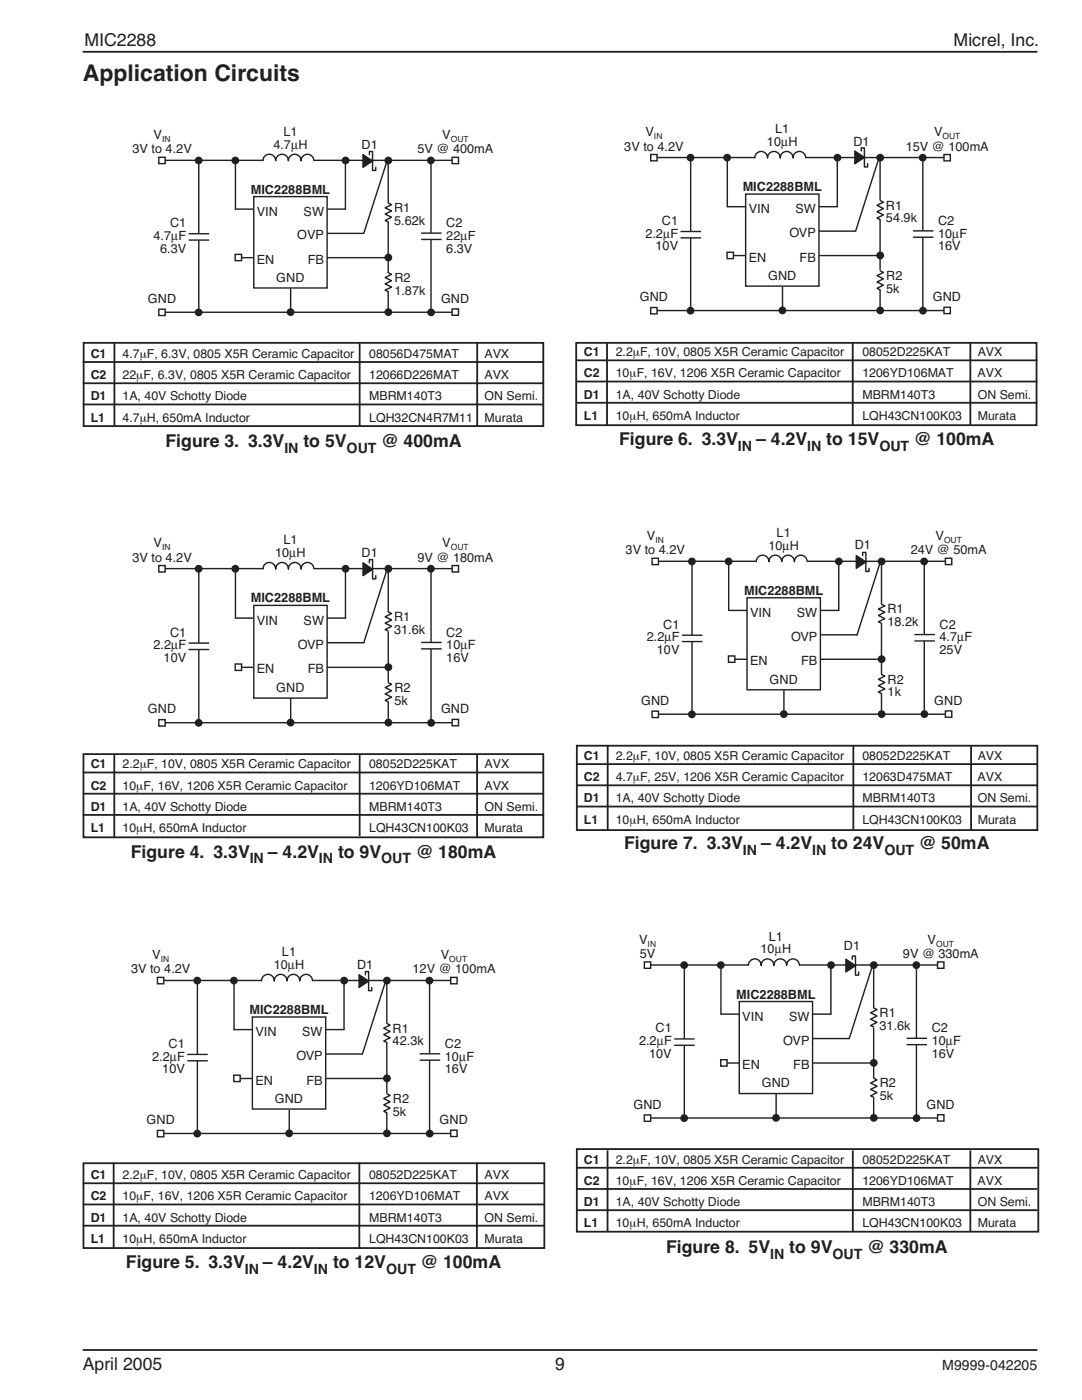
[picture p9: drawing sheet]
<svg xmlns="http://www.w3.org/2000/svg" width="216mm" height="279mm" viewBox="0 0 216 279" stroke-linecap="round" stroke-linejoin="round" font-family="sans-serif">
<path d="M16.5 10.3h190.5M16.5 269.4h190.5" fill="none" stroke="#231f20" stroke-width=".36"/>
<path d="M39.7 32v30.3M47 32v9.7h21.9M68.9 32v9.7M77.5 32v30.3M58 57.2v4.9" fill="none" stroke="#231f20" stroke-width=".28"/>
<circle cx="69" cy="32" r=".63" fill="#231f20"/>
<circle cx="69" cy="32" r=".63" fill="none" stroke="#231f20" stroke-width=".28"/>
<circle cx="77.5" cy="32" r=".63" fill="#231f20"/>
<circle cx="77.5" cy="32" r=".63" fill="none" stroke="#231f20" stroke-width=".28"/>
<circle cx="77.5" cy="51.4" r=".63" fill="#231f20"/>
<circle cx="77.5" cy="51.4" r=".63" fill="none" stroke="#231f20" stroke-width=".28"/>
<circle cx="47" cy="32" r=".63" fill="#231f20"/>
<circle cx="47" cy="32" r=".63" fill="none" stroke="#231f20" stroke-width=".28"/>
<circle cx="39.6" cy="32" r=".63" fill="#231f20"/>
<circle cx="39.6" cy="32" r=".63" fill="none" stroke="#231f20" stroke-width=".28"/>
<circle cx="39.6" cy="62.3" r=".63" fill="#231f20"/>
<circle cx="39.6" cy="62.3" r=".63" fill="none" stroke="#231f20" stroke-width=".28"/>
<circle cx="58" cy="62.3" r=".63" fill="#231f20"/>
<circle cx="58" cy="62.3" r=".63" fill="none" stroke="#231f20" stroke-width=".28"/>
<circle cx="77.5" cy="62.3" r=".63" fill="#231f20"/>
<g fill="none" stroke="#231f20" stroke-width=".28">
<path d="M47 51.4h30.5M53.1 46.6h19.5"/>
<circle cx="77.5" cy="62.3" r=".63"/>
</g>
<path d="M50.6 39.2h14.7v18.3h-14.7z" fill="#fff"/>
<path d="M50.6 39.2h14.7v18.3h-14.7z" fill="none" stroke="#231f20" stroke-width=".28"/>
<path d="M76.9 40.5h1.2v3.8h-1.2z" fill="#fff"/>
<path d="M77.5 40.5l.6 .3-1.2 .7 1.2 .6-1.2 .6 1.2 .7-1.2 .6 .6 .3" fill="none" stroke="#231f20" stroke-width=".28"/>
<path d="M37.8 46.7h3.8v1.2h-3.8z" fill="#fff"/>
<path d="M52.5 32a1.27 1.27 0 0 1 1.2-1.2 1.27 1.27 0 0 1 1.3 1.2 1.27 1.27 0 0 1 1.3-1.2 1.27 1.27 0 0 1 1.2 1.2 1.27 1.27 0 0 1 1.3-1.2 1.27 1.27 0 0 1 1.3 1.2 1.27 1.27 0 0 1 1.3-1.2 1.27 1.27 0 0 1 1.2 1.2M37.8 46.7h3.8M37.8 47.9h3.8" fill="none" stroke="#231f20" stroke-width=".28"/>
<path d="M46.9 50.8h1.3v1.2h-1.3z" fill="#fff"/>
<path d="M32.3 32h20.2M62.8 32h28M46.9 50.8h1.3v1.2h-1.3zM32.3 62.3h58.6" fill="none" stroke="#231f20" stroke-width=".28"/>
<path d="M31.7 31.4h1.3v1.3h-1.3z" fill="#fff"/>
<path d="M31.7 31.4h1.3v1.3h-1.3z" fill="none" stroke="#231f20" stroke-width=".28"/>
<path d="M31.7 61.7h1.3v1.3h-1.3z" fill="#fff"/>
<path d="M31.7 61.7h1.3v1.3h-1.3z" fill="none" stroke="#231f20" stroke-width=".28"/>
<path d="M90.2 31.4h1.3v1.3h-1.3z" fill="#fff"/>
<path d="M90.2 31.4h1.3v1.3h-1.3z" fill="none" stroke="#231f20" stroke-width=".28"/>
<path d="M76.9 54.5h1.2v3.7h-1.2z" fill="#fff"/>
<path d="M77.2 32.4l-4.6 14.2M77.5 54.4l.6 .4-1.2 .6 1.2 .6-1.2 .7 1.2 .6-1.2 .6 .6 .3" fill="none" stroke="#231f20" stroke-width=".28"/>
<path d="M90.2 61.7h1.3v1.2h-1.3z" fill="#fff"/>
<path d="M86 32v30.3M90.2 61.7h1.3v1.2h-1.3z" fill="none" stroke="#231f20" stroke-width=".28"/>
<path d="M84.2 46.5h3.8v1.3h-3.8z" fill="#fff"/>
<path d="M84.2 46.5h3.8M84.2 47.8h3.8" fill="none" stroke="#231f20" stroke-width=".28"/>
<circle cx="86" cy="32" r=".63" fill="#231f20"/>
<circle cx="86" cy="32" r=".63" fill="none" stroke="#231f20" stroke-width=".28"/>
<circle cx="86" cy="62.3" r=".63" fill="#231f20"/>
<circle cx="86" cy="62.3" r=".63" fill="none" stroke="#231f20" stroke-width=".28"/>
<path d="M72.4 30.9l1.9 1.2-1.9 1.3z" fill="#231f20"/>
<path d="M72.4 30.9l1.9 1.2-1.9 1.3zM73.7 30.9v-.7h.6v3.8h.7v-.6M39.7 113.5v30.7M47 113.5v9.9h21.9M68.9 113.5v9.8M77.5 113.5v30.7M58 139.1v5" fill="none" stroke="#231f20" stroke-width=".28"/>
<path d="M16.5 72.3h92.1M16.5 76.5h92.1M16.5 80.7h92.1" fill="none" stroke="#231f20" stroke-width=".36"/>
<circle cx="69" cy="113.5" r=".64" fill="#231f20"/>
<circle cx="69" cy="113.5" r=".64" fill="none" stroke="#231f20" stroke-width=".28"/>
<circle cx="77.5" cy="113.5" r=".64" fill="#231f20"/>
<circle cx="77.5" cy="113.5" r=".64" fill="none" stroke="#231f20" stroke-width=".28"/>
<circle cx="77.5" cy="133.1" r=".64" fill="#231f20"/>
<circle cx="77.5" cy="133.2" r=".64" fill="none" stroke="#231f20" stroke-width=".28"/>
<circle cx="47" cy="113.5" r=".64" fill="#231f20"/>
<circle cx="47" cy="113.5" r=".64" fill="none" stroke="#231f20" stroke-width=".28"/>
<circle cx="39.6" cy="113.5" r=".64" fill="#231f20"/>
<circle cx="39.6" cy="113.5" r=".64" fill="none" stroke="#231f20" stroke-width=".28"/>
<circle cx="39.6" cy="144.3" r=".64" fill="#231f20"/>
<circle cx="39.6" cy="144.3" r=".64" fill="none" stroke="#231f20" stroke-width=".28"/>
<circle cx="58" cy="144.2" r=".64" fill="#231f20"/>
<circle cx="58" cy="144.2" r=".64" fill="none" stroke="#231f20" stroke-width=".28"/>
<circle cx="77.5" cy="144.2" r=".64" fill="#231f20"/>
<g fill="none" stroke="#231f20" stroke-width=".28">
<path d="M47 133.2h30.5M53.1 128.3h19.5"/>
<circle cx="77.5" cy="144.2" r=".64"/>
</g>
<path d="M50.6 120.8h14.7v18.5h-14.7z" fill="#fff"/>
<path d="M50.6 120.8h14.7v18.5h-14.7z" fill="none" stroke="#231f20" stroke-width=".28"/>
<path d="M76.9 122.1h1.2v3.9h-1.2z" fill="#fff"/>
<path d="M77.5 122.1l.6 .3-1.2 .7 1.2 .6-1.2 .7 1.2 .6-1.2 .6 .6 .4" fill="none" stroke="#231f20" stroke-width=".28"/>
<path d="M37.8 128.3h3.8v1.3h-3.8z" fill="#fff"/>
<path d="M52.5 113.5a1.27 1.27 0 0 1 1.2-1.2 1.27 1.27 0 0 1 1.3 1.2 1.27 1.27 0 0 1 1.3-1.2 1.27 1.27 0 0 1 1.3 1.2 1.27 1.27 0 0 1 1.2-1.2 1.27 1.27 0 0 1 1.3 1.2 1.27 1.27 0 0 1 1.3-1.2 1.27 1.27 0 0 1 1.2 1.2M37.8 128.3h3.8M37.8 129.6h3.8" fill="none" stroke="#231f20" stroke-width=".28"/>
<path d="M46.9 132.5h1.3v1.3h-1.3z" fill="#fff"/>
<path d="M32.3 113.5h20.2M62.8 113.5h28M46.9 132.5h1.3v1.3h-1.3zM32.3 144.2h58.6" fill="none" stroke="#231f20" stroke-width=".28"/>
<path d="M31.7 112.9h1.3v1.2h-1.3z" fill="#fff"/>
<path d="M31.7 112.9h1.3v1.2h-1.3z" fill="none" stroke="#231f20" stroke-width=".28"/>
<path d="M31.7 143.6h1.3v1.3h-1.3z" fill="#fff"/>
<path d="M31.7 143.6h1.3v1.3h-1.3z" fill="none" stroke="#231f20" stroke-width=".28"/>
<path d="M90.2 112.9h1.3v1.2h-1.3z" fill="#fff"/>
<path d="M90.2 112.9h1.3v1.2h-1.3z" fill="none" stroke="#231f20" stroke-width=".28"/>
<path d="M76.9 136.2h1.2v3.9h-1.2z" fill="#fff"/>
<path d="M77.2 113.8l-4.6 14.5M77.5 136.3l.6 .3-1.2 .6 1.2 .6-1.2 .7 1.2 .6-1.2 .7 .6 .3" fill="none" stroke="#231f20" stroke-width=".28"/>
<path d="M90.2 143.6h1.3v1.2h-1.3z" fill="#fff"/>
<path d="M86 113.5v30.7M90.2 143.6h1.3v1.2h-1.3z" fill="none" stroke="#231f20" stroke-width=".28"/>
<path d="M84.2 128.2h3.8v1.3h-3.8z" fill="#fff"/>
<path d="M84.2 128.2h3.8M84.2 129.5h3.8" fill="none" stroke="#231f20" stroke-width=".28"/>
<circle cx="86" cy="113.5" r=".64" fill="#231f20"/>
<circle cx="86" cy="113.5" r=".64" fill="none" stroke="#231f20" stroke-width=".28"/>
<circle cx="86" cy="144.3" r=".64" fill="#231f20"/>
<circle cx="86" cy="144.3" r=".64" fill="none" stroke="#231f20" stroke-width=".28"/>
<path d="M72.4 112.3l1.9 1.3-1.9 1.3z" fill="#231f20"/>
<path d="M72.4 112.3l1.9 1.3-1.9 1.3zM73.7 112.3v-.6h.6v3.8h.7v-.6M39.4 195.7v30.5M46.7 195.7v9.8h21.9M68.6 195.7v9.7M77.2 195.7v30.5M57.7 221.1v4.9" fill="none" stroke="#231f20" stroke-width=".28"/>
<path d="M16.5 154.2h92.1M16.5 158.4h92.1M16.5 162.6h92.1" fill="none" stroke="#231f20" stroke-width=".36"/>
<circle cx="68.7" cy="195.7" r=".64" fill="#231f20"/>
<circle cx="68.7" cy="195.7" r=".64" fill="none" stroke="#231f20" stroke-width=".28"/>
<circle cx="77.2" cy="195.7" r=".64" fill="#231f20"/>
<circle cx="77.2" cy="195.7" r=".64" fill="none" stroke="#231f20" stroke-width=".28"/>
<circle cx="77.2" cy="215.2" r=".64" fill="#231f20"/>
<circle cx="77.2" cy="215.2" r=".64" fill="none" stroke="#231f20" stroke-width=".28"/>
<circle cx="46.7" cy="195.7" r=".64" fill="#231f20"/>
<circle cx="46.7" cy="195.7" r=".64" fill="none" stroke="#231f20" stroke-width=".28"/>
<circle cx="39.4" cy="195.7" r=".64" fill="#231f20"/>
<circle cx="39.4" cy="195.7" r=".64" fill="none" stroke="#231f20" stroke-width=".28"/>
<circle cx="39.4" cy="226.2" r=".64" fill="#231f20"/>
<circle cx="39.4" cy="226.2" r=".64" fill="none" stroke="#231f20" stroke-width=".28"/>
<circle cx="57.7" cy="226.2" r=".64" fill="#231f20"/>
<circle cx="57.7" cy="226.2" r=".64" fill="none" stroke="#231f20" stroke-width=".28"/>
<circle cx="77.2" cy="226.2" r=".64" fill="#231f20"/>
<g fill="none" stroke="#231f20" stroke-width=".28">
<path d="M46.7 215.2h30.5M52.8 210.4h19.5"/>
<circle cx="77.2" cy="226.2" r=".64"/>
</g>
<path d="M50.4 203h14.6v18.3h-14.6z" fill="#fff"/>
<path d="M50.4 203h14.6v18.3h-14.6z" fill="none" stroke="#231f20" stroke-width=".28"/>
<path d="M76.6 204.3h1.2v3.8h-1.2z" fill="#fff"/>
<path d="M77.2 204.3l.6 .3-1.2 .6 1.2 .6-1.2 .7 1.2 .6-1.2 .7 .6 .3" fill="none" stroke="#231f20" stroke-width=".28"/>
<path d="M37.5 210.4h3.8v1.3h-3.8z" fill="#fff"/>
<path d="M52.2 195.7a1.27 1.27 0 0 1 1.3-1.2 1.27 1.27 0 0 1 1.2 1.2 1.27 1.27 0 0 1 1.3-1.2 1.27 1.27 0 0 1 1.3 1.2 1.27 1.27 0 0 1 1.2-1.2 1.27 1.27 0 0 1 1.3 1.2 1.27 1.27 0 0 1 1.3-1.2 1.27 1.27 0 0 1 1.2 1.2M37.5 210.4h3.8M37.5 211.7h3.8" fill="none" stroke="#231f20" stroke-width=".28"/>
<path d="M46.7 214.6h1.2v1.2h-1.2z" fill="#fff"/>
<path d="M32.1 195.7h20.1M62.5 195.7h28M46.7 214.6h1.2v1.2h-1.2zM32.1 226.2h58.5" fill="none" stroke="#231f20" stroke-width=".28"/>
<path d="M31.4 195.1h1.3v1.2h-1.3z" fill="#fff"/>
<path d="M31.4 195.1h1.3v1.2h-1.3z" fill="none" stroke="#231f20" stroke-width=".28"/>
<path d="M31.4 225.6h1.3v1.3h-1.3z" fill="#fff"/>
<path d="M31.4 225.6h1.3v1.3h-1.3z" fill="none" stroke="#231f20" stroke-width=".28"/>
<path d="M89.9 195.1h1.3v1.2h-1.3z" fill="#fff"/>
<path d="M89.9 195.1h1.3v1.2h-1.3z" fill="none" stroke="#231f20" stroke-width=".28"/>
<path d="M76.6 218.3h1.2v3.8h-1.2z" fill="#fff"/>
<path d="M76.9 196l-4.6 14.4M77.2 218.3l.6 .3-1.2 .6 1.2 .7-1.2 .6 1.2 .6-1.2 .7 .6 .3" fill="none" stroke="#231f20" stroke-width=".28"/>
<path d="M89.9 225.6h1.3v1.2h-1.3z" fill="#fff"/>
<path d="M85.7 195.7v30.5M89.9 225.6h1.3v1.2h-1.3z" fill="none" stroke="#231f20" stroke-width=".28"/>
<path d="M83.9 210.3h3.8v1.3h-3.8z" fill="#fff"/>
<path d="M83.9 210.3h3.8M83.9 211.6h3.8" fill="none" stroke="#231f20" stroke-width=".28"/>
<circle cx="85.7" cy="195.7" r=".64" fill="#231f20"/>
<circle cx="85.7" cy="195.7" r=".64" fill="none" stroke="#231f20" stroke-width=".28"/>
<circle cx="85.7" cy="226.2" r=".64" fill="#231f20"/>
<circle cx="85.7" cy="226.2" r=".64" fill="none" stroke="#231f20" stroke-width=".28"/>
<path d="M71.6 194.5l2 1.3-2 1.3z" fill="#231f20"/>
<path d="M137.8 31.5v30.5M145.1 31.5v9.7h22M167.1 31.5v9.7M175.6 31.5v30.5M156.1 56.9v4.9M71.6 194.5l2 1.3-2 1.3zM72.9 194.5v-.6h.7v3.8h.6v-.6" fill="none" stroke="#231f20" stroke-width=".28"/>
<path d="M16.5 236.1h92.1M16.5 240.4h92.1M16.5 244.6h92.1" fill="none" stroke="#231f20" stroke-width=".36"/>
<circle cx="167.1" cy="31.5" r=".64" fill="#231f20"/>
<circle cx="167.1" cy="31.5" r=".64" fill="none" stroke="#231f20" stroke-width=".28"/>
<circle cx="175.6" cy="31.5" r=".64" fill="#231f20"/>
<circle cx="175.6" cy="31.5" r=".64" fill="none" stroke="#231f20" stroke-width=".28"/>
<circle cx="175.6" cy="51" r=".64" fill="#231f20"/>
<circle cx="175.6" cy="51" r=".64" fill="none" stroke="#231f20" stroke-width=".28"/>
<circle cx="145.1" cy="31.5" r=".64" fill="#231f20"/>
<circle cx="145.1" cy="31.5" r=".64" fill="none" stroke="#231f20" stroke-width=".28"/>
<circle cx="137.8" cy="31.5" r=".64" fill="#231f20"/>
<circle cx="137.8" cy="31.5" r=".64" fill="none" stroke="#231f20" stroke-width=".28"/>
<circle cx="137.8" cy="62" r=".64" fill="#231f20"/>
<circle cx="137.8" cy="62" r=".64" fill="none" stroke="#231f20" stroke-width=".28"/>
<circle cx="156.1" cy="62" r=".64" fill="#231f20"/>
<circle cx="156.1" cy="62" r=".64" fill="none" stroke="#231f20" stroke-width=".28"/>
<circle cx="175.6" cy="62" r=".64" fill="#231f20"/>
<g fill="none" stroke="#231f20" stroke-width=".28">
<path d="M145.1 51h30.5M151.2 46.1h19.5"/>
<circle cx="175.6" cy="62" r=".64"/>
</g>
<path d="M148.8 38.7h14.6v18.4h-14.6z" fill="#fff"/>
<path d="M148.8 38.7h14.6v18.4h-14.6z" fill="none" stroke="#231f20" stroke-width=".28"/>
<path d="M175 40h1.3v3.8h-1.3z" fill="#fff"/>
<path d="M175.6 40l.7 .3-1.3 .7 1.3 .6-1.3 .7 1.3 .6-1.3 .6 .6 .3" fill="none" stroke="#231f20" stroke-width=".28"/>
<path d="M135.9 46.2h3.8v1.3h-3.8z" fill="#fff"/>
<path d="M150.6 31.5a1.27 1.27 0 0 1 1.3-1.3 1.27 1.27 0 0 1 1.3 1.3 1.27 1.27 0 0 1 1.2-1.3 1.27 1.27 0 0 1 1.3 1.3 1.27 1.27 0 0 1 1.3-1.3 1.27 1.27 0 0 1 1.2 1.3 1.27 1.27 0 0 1 1.3-1.3 1.27 1.27 0 0 1 1.3 1.3M135.9 46.2h3.8M135.9 47.5h3.8" fill="none" stroke="#231f20" stroke-width=".28"/>
<path d="M145.1 50.3h1.2v1.3h-1.2z" fill="#fff"/>
<path d="M130.5 31.4h20.1M160.9 31.4h28.1M145.1 50.3h1.2v1.3h-1.2zM130.5 62h58.5" fill="none" stroke="#231f20" stroke-width=".28"/>
<path d="M129.8 30.8h1.3v1.3h-1.3z" fill="#fff"/>
<path d="M129.8 30.8h1.3v1.3h-1.3z" fill="none" stroke="#231f20" stroke-width=".28"/>
<path d="M129.8 61.4h1.3v1.2h-1.3z" fill="#fff"/>
<path d="M129.8 61.4h1.3v1.2h-1.3z" fill="none" stroke="#231f20" stroke-width=".28"/>
<path d="M188.4 30.8h1.2v1.3h-1.2z" fill="#fff"/>
<path d="M188.4 30.8h1.2v1.3h-1.2z" fill="none" stroke="#231f20" stroke-width=".28"/>
<path d="M175 54.1h1.3v3.8h-1.3z" fill="#fff"/>
<path d="M175.3 31.8l-4.6 14.3M175.6 54.1l.7 .3-1.3 .6 1.3 .6-1.3 .7 1.3 .6-1.3 .6 .6 .4" fill="none" stroke="#231f20" stroke-width=".28"/>
<path d="M188.4 61.3h1.2v1.3h-1.2z" fill="#fff"/>
<path d="M184.1 31.5v30.5M188.4 61.3h1.2v1.3h-1.2z" fill="none" stroke="#231f20" stroke-width=".28"/>
<path d="M182.3 46.1h3.8v1.2h-3.8z" fill="#fff"/>
<path d="M182.3 46.1h3.8M182.3 47.3h3.8" fill="none" stroke="#231f20" stroke-width=".28"/>
<circle cx="184.1" cy="31.5" r=".64" fill="#231f20"/>
<circle cx="184.1" cy="31.5" r=".64" fill="none" stroke="#231f20" stroke-width=".28"/>
<circle cx="184.2" cy="62" r=".64" fill="#231f20"/>
<circle cx="184.2" cy="62" r=".64" fill="none" stroke="#231f20" stroke-width=".28"/>
<path d="M170.6 30.1l1.9 1.3-1.9 1.3z" fill="#231f20"/>
<path d="M170.6 30.1l1.9 1.3-1.9 1.3zM171.8 30.1v-.6h.7v3.8h.6v-.6M138.1 112.1v30.4M145.4 112.1v9.7h22M167.4 112.1v9.7M175.9 112.1v30.4M156.4 137.4v5" fill="none" stroke="#231f20" stroke-width=".28"/>
<path d="M114.9 71.9h92.1M114.9 76.1h92.1M114.9 80.4h92.1" fill="none" stroke="#231f20" stroke-width=".36"/>
<circle cx="167.4" cy="112" r=".64" fill="#231f20"/>
<circle cx="167.4" cy="112" r=".64" fill="none" stroke="#231f20" stroke-width=".28"/>
<circle cx="175.9" cy="112" r=".63" fill="#231f20"/>
<circle cx="175.9" cy="112" r=".63" fill="none" stroke="#231f20" stroke-width=".28"/>
<circle cx="175.9" cy="131.5" r=".63" fill="#231f20"/>
<circle cx="175.9" cy="131.5" r=".63" fill="none" stroke="#231f20" stroke-width=".28"/>
<circle cx="145.4" cy="112" r=".63" fill="#231f20"/>
<circle cx="145.4" cy="112" r=".63" fill="none" stroke="#231f20" stroke-width=".28"/>
<circle cx="138.1" cy="112" r=".63" fill="#231f20"/>
<circle cx="138.1" cy="112" r=".63" fill="none" stroke="#231f20" stroke-width=".28"/>
<circle cx="138.1" cy="142.6" r=".64" fill="#231f20"/>
<circle cx="138.1" cy="142.6" r=".64" fill="none" stroke="#231f20" stroke-width=".28"/>
<circle cx="156.4" cy="142.5" r=".63" fill="#231f20"/>
<circle cx="156.4" cy="142.5" r=".63" fill="none" stroke="#231f20" stroke-width=".28"/>
<circle cx="175.9" cy="142.5" r=".63" fill="#231f20"/>
<g fill="none" stroke="#231f20" stroke-width=".28">
<path d="M145.4 131.6h30.5M151.5 126.7h19.5"/>
<circle cx="175.9" cy="142.5" r=".63"/>
</g>
<path d="M149.1 119.3h14.6v18.4h-14.6z" fill="#fff"/>
<path d="M149.1 119.3h14.6v18.4h-14.6z" fill="none" stroke="#231f20" stroke-width=".28"/>
<path d="M175.3 120.6h1.3v3.8h-1.3z" fill="#fff"/>
<path d="M175.9 120.6l.7 .3-1.3 .7 1.3 .6-1.3 .6 1.3 .7-1.3 .6 .6 .3" fill="none" stroke="#231f20" stroke-width=".28"/>
<path d="M136.2 126.8h3.8v1.2h-3.8z" fill="#fff"/>
<path d="M150.9 112.1a1.27 1.27 0 0 1 1.3-1.3 1.27 1.27 0 0 1 1.2 1.3 1.27 1.27 0 0 1 1.3-1.3 1.27 1.27 0 0 1 1.3 1.3 1.27 1.27 0 0 1 1.2-1.3 1.27 1.27 0 0 1 1.3 1.3 1.27 1.27 0 0 1 1.3-1.3 1.27 1.27 0 0 1 1.3 1.3M136.2 126.8h3.8M136.2 128h3.8" fill="none" stroke="#231f20" stroke-width=".28"/>
<path d="M145.4 130.9h1.2v1.3h-1.2z" fill="#fff"/>
<path d="M130.8 112h20.1M161.2 112h28.1M145.4 130.9h1.2v1.3h-1.2zM130.8 142.5h58.5" fill="none" stroke="#231f20" stroke-width=".28"/>
<path d="M130.1 111.4h1.3v1.3h-1.3z" fill="#fff"/>
<path d="M130.1 111.4h1.3v1.3h-1.3z" fill="none" stroke="#231f20" stroke-width=".28"/>
<path d="M130.1 141.9h1.3v1.3h-1.3z" fill="#fff"/>
<path d="M130.1 141.9h1.3v1.3h-1.3z" fill="none" stroke="#231f20" stroke-width=".28"/>
<path d="M188.6 111.4h1.3v1.3h-1.3z" fill="#fff"/>
<path d="M188.6 111.4h1.3v1.3h-1.3z" fill="none" stroke="#231f20" stroke-width=".28"/>
<path d="M175.3 134.6h1.3v3.8h-1.3z" fill="#fff"/>
<path d="M175.6 112.4l-4.6 14.3M175.9 134.6l.7 .3-1.3 .7 1.3 .6-1.3 .6 1.3 .7-1.3 .6 .6 .3" fill="none" stroke="#231f20" stroke-width=".28"/>
<path d="M188.6 141.9h1.3v1.2h-1.3z" fill="#fff"/>
<path d="M184.4 112.1v30.4M188.6 141.9h1.3v1.2h-1.3z" fill="none" stroke="#231f20" stroke-width=".28"/>
<path d="M182.6 126.6h3.8v1.3h-3.8z" fill="#fff"/>
<path d="M182.6 126.6h3.8M182.6 127.9h3.8" fill="none" stroke="#231f20" stroke-width=".28"/>
<circle cx="184.4" cy="112" r=".63" fill="#231f20"/>
<circle cx="184.4" cy="112" r=".63" fill="none" stroke="#231f20" stroke-width=".28"/>
<circle cx="184.5" cy="142.5" r=".63" fill="#231f20"/>
<circle cx="184.5" cy="142.5" r=".63" fill="none" stroke="#231f20" stroke-width=".28"/>
<path d="M170.9 110.9l1.9 1.2-1.9 1.3z" fill="#231f20"/>
<path d="M170.9 110.9l1.9 1.2-1.9 1.3zM172.1 110.9v-.7h.7v3.9h.6v-.7M136.5 192.6v30.5M143.9 192.6v9.8h21.9M165.8 192.6v9.7M174.3 192.6v30.5M154.9 218v4.9" fill="none" stroke="#231f20" stroke-width=".28"/>
<path d="M114.9 152.5h92.1M114.9 156.7h92.1M114.9 161h92.1" fill="none" stroke="#231f20" stroke-width=".36"/>
<circle cx="165.8" cy="192.6" r=".64" fill="#231f20"/>
<circle cx="165.8" cy="192.6" r=".64" fill="none" stroke="#231f20" stroke-width=".28"/>
<circle cx="174.4" cy="192.6" r=".64" fill="#231f20"/>
<circle cx="174.4" cy="192.6" r=".64" fill="none" stroke="#231f20" stroke-width=".28"/>
<circle cx="174.4" cy="212.1" r=".64" fill="#231f20"/>
<circle cx="174.4" cy="212.1" r=".64" fill="none" stroke="#231f20" stroke-width=".28"/>
<circle cx="143.8" cy="192.6" r=".64" fill="#231f20"/>
<circle cx="143.8" cy="192.6" r=".64" fill="none" stroke="#231f20" stroke-width=".28"/>
<circle cx="136.5" cy="192.6" r=".64" fill="#231f20"/>
<circle cx="136.5" cy="192.6" r=".64" fill="none" stroke="#231f20" stroke-width=".28"/>
<circle cx="136.5" cy="223.1" r=".64" fill="#231f20"/>
<circle cx="136.5" cy="223.1" r=".64" fill="none" stroke="#231f20" stroke-width=".28"/>
<circle cx="154.9" cy="223.1" r=".64" fill="#231f20"/>
<circle cx="154.9" cy="223.1" r=".64" fill="none" stroke="#231f20" stroke-width=".28"/>
<circle cx="174.4" cy="223.1" r=".64" fill="#231f20"/>
<g fill="none" stroke="#231f20" stroke-width=".28">
<path d="M143.9 212.1h30.5M150 207.3h19.5"/>
<circle cx="174.4" cy="223.1" r=".64"/>
</g>
<path d="M147.5 199.9h14.6v18.3h-14.6z" fill="#fff"/>
<path d="M147.5 199.9h14.6v18.3h-14.6z" fill="none" stroke="#231f20" stroke-width=".28"/>
<path d="M173.7 201.2h1.3v3.8h-1.3z" fill="#fff"/>
<path d="M174.4 201.2l.6 .3-1.3 .6 1.3 .7-1.3 .6 1.3 .6-1.3 .7 .7 .3" fill="none" stroke="#231f20" stroke-width=".28"/>
<path d="M134.7 207.3h3.8v1.3h-3.8z" fill="#fff"/>
<path d="M149.3 192.6a1.27 1.27 0 0 1 1.3-1.2 1.27 1.27 0 0 1 1.3 1.2 1.27 1.27 0 0 1 1.3-1.2 1.27 1.27 0 0 1 1.2 1.2 1.27 1.27 0 0 1 1.3-1.2 1.27 1.27 0 0 1 1.3 1.2 1.27 1.27 0 0 1 1.2-1.2 1.27 1.27 0 0 1 1.3 1.2M134.7 207.3h3.8M134.7 208.6h3.8" fill="none" stroke="#231f20" stroke-width=".28"/>
<path d="M143.8 211.5h1.3v1.3h-1.3z" fill="#fff"/>
<path d="M129.2 192.6h20.1M159.7 192.6h28M143.8 211.5h1.3v1.3h-1.3zM129.2 223.1h58.5" fill="none" stroke="#231f20" stroke-width=".28"/>
<path d="M128.6 192h1.2v1.2h-1.2z" fill="#fff"/>
<path d="M128.6 192h1.2v1.2h-1.2z" fill="none" stroke="#231f20" stroke-width=".28"/>
<path d="M128.6 222.5h1.2v1.3h-1.2z" fill="#fff"/>
<path d="M128.6 222.5h1.2v1.3h-1.2z" fill="none" stroke="#231f20" stroke-width=".28"/>
<path d="M187.1 192h1.2v1.2h-1.2z" fill="#fff"/>
<path d="M187.1 192h1.2v1.2h-1.2z" fill="none" stroke="#231f20" stroke-width=".28"/>
<path d="M173.7 215.2h1.3v3.8h-1.3z" fill="#fff"/>
<path d="M174 192.9l-4.5 14.4M174.4 215.2l.6 .3-1.3 .6 1.3 .7-1.3 .6 1.3 .7-1.3 .6 .7 .3" fill="none" stroke="#231f20" stroke-width=".28"/>
<path d="M187.1 222.5h1.2v1.2h-1.2z" fill="#fff"/>
<path d="M182.9 192.6v30.5M187.1 222.5h1.2v1.2h-1.2z" fill="none" stroke="#231f20" stroke-width=".28"/>
<path d="M181 207.2h3.8v1.3h-3.8z" fill="#fff"/>
<path d="M181 207.2h3.8M181 208.5h3.8" fill="none" stroke="#231f20" stroke-width=".28"/>
<circle cx="182.8" cy="192.6" r=".64" fill="#231f20"/>
<circle cx="182.8" cy="192.6" r=".64" fill="none" stroke="#231f20" stroke-width=".28"/>
<circle cx="182.9" cy="223.1" r=".64" fill="#231f20"/>
<circle cx="182.9" cy="223.1" r=".64" fill="none" stroke="#231f20" stroke-width=".28"/>
<path d="M168.8 191.4l1.9 1.3-1.9 1.3z" fill="#231f20"/>
<path d="M168.8 191.4l1.9 1.3-1.9 1.3zM170.1 191.4v-.6h.6v3.8h.6v-.6" fill="none" stroke="#231f20" stroke-width=".28"/>
<g fill="none" stroke="#231f20" stroke-width=".36">
<path d="M16.7 68.4h91.7v16.6h-91.7zM22.8 68.5v16.5M71.8 68.5v16.6M95.2 68.5v16.5M115 68.4h91.8v16.5h-91.8zM121.1 68.4v16.4M170.1 68.4v16.4M193.6 68.4v16.4M16.7 150.5h91.7v16.6h-91.7zM22.8 150.6v16.7M71.8 150.5v16.4M95.2 150.5v16.5"/>
<path d="M115.1 148.8h91.9v16.9h-91.9zM121.3 148.9v16.9M170.3 148.9v16.7M193.8 148.9v16.9M16.7 232.1h91.9v17h-91.9zM22.7 232v17.2M71.7 232v17.2M95.2 232v17.2M114.9 233.1h92.1M114.9 237.3h92.1M115.1 229.3h92.1v16.5h-92.1zM121.2 229.6v16.3"/>
<path d="M170.2 229.6v16.3M193.6 229.6v16.3M114.9 241.5h92.1"/>
</g>
<text font-size="4.6" fill="#231f20" x="16.5" y="16.3">Application Circuits</text>
<g font-size="3.5" fill="#231f20">
<text x="16.8" y="9.2">MIC2288</text>
<text x="190.3" y="9.2">Micrel, Inc.</text>
<text x="33" y="89.2">Figure 3. 3.3V</text>
<text x="60.5" y="89.2">to 5V</text>
<text x="76.1" y="89.2">@ 400mA</text>
<text x="123.5" y="88.9">Figure 6. 3.3V</text>
<text x="150.9" y="88.9">– 4.2V</text>
<text x="164.9" y="88.9">to 15V</text>
<text x="182.4" y="88.9">@ 100mA</text>
<text x="26.1" y="171.1">Figure 4. 3.3V</text>
<text x="53.4" y="171.1">– 4.2V</text>
<text x="67.4" y="171.1">to 9V</text>
<text x="83" y="171.1">@ 180mA</text>
<text x="124.5" y="169.5">Figure 7. 3.3V</text>
<text x="151.9" y="169.5">– 4.2V</text>
<text x="165.9" y="169.5">to 24V</text>
<text x="183.4" y="169.5">@ 50mA</text>
<text x="132.9" y="250">Figure 8. 5V</text>
<text x="157.5" y="250">to 9V</text>
<text x="173.1" y="250">@ 330mA</text>
<text x="25.1" y="253.1">Figure 5. 3.3V</text>
<text x="52.5" y="253.1">– 4.2V</text>
<text x="66.5" y="253.1">to 12V</text>
<text x="84" y="253.1">@ 100mA</text>
<text x="16.5" y="273.3">April 2005</text>
<text x="110.8" y="273.3">9</text>
</g>
<g font-size="2.8" fill="#231f20">
<text x="56.7" y="90.4">IN</text>
<text x="69.2" y="90.4">OUT</text>
<text x="147.3" y="90.1">IN</text>
<text x="161.1" y="90.1">IN</text>
<text x="175.5" y="90.1">OUT</text>
<text x="49.8" y="172.3">IN</text>
<text x="63.6" y="172.3">IN</text>
<text x="76.1" y="172.3">OUT</text>
<text x="148.3" y="170.6">IN</text>
<text x="162.1" y="170.6">IN</text>
<text x="176.5" y="170.6">OUT</text>
<text x="153.7" y="251.2">IN</text>
<text x="166.1" y="251.2">OUT</text>
<text x="48.9" y="254.3">IN</text>
<text x="62.7" y="254.3">IN</text>
<text x="77" y="254.3">OUT</text>
<text x="188" y="273.3">M9999-042205</text>
</g>
<g font-size="2.6" fill="#231f20">
<text x="26.4" y="112.1">3V to 4.2V</text>
<text x="30.7" y="109.2">V</text>
<text x="54.9" y="111.1">10µH</text>
<text x="56.5" y="108.6">L1</text>
<text x="72.1" y="111.1">D1</text>
<text x="83.3" y="112.1">9V @ 180mA</text>
<text x="88.2" y="109.2">V</text>
<text x="50.1" y="120.2">MIC2288BML</text>
<text x="51.2" y="124.7">VIN</text>
<text x="60.6" y="124.7">SW</text>
<text x="78.6" y="124">R1</text>
<text x="30.6" y="129.6">2.2µF</text>
<text x="33.9" y="127">C1</text>
<text x="59.4" y="129.5">OVP</text>
<text x="78.6" y="126.5">31.6k</text>
<text x="89.1" y="127">C2</text>
<text x="89.1" y="129.6">10µF</text>
<text x="32.7" y="132.2">10V</text>
<text x="51.2" y="134.4">EN</text>
<text x="61.4" y="134.4">FB</text>
<text x="89.1" y="132.2">16V</text>
<text x="29.5" y="142.4">GND</text>
<text x="55.1" y="138.1">GND</text>
<text x="78.7" y="138.1">R2</text>
<text x="78.7" y="140.6">5k</text>
<text x="88" y="142.4">GND</text>
</g>
<g font-size="2.5" fill="#231f20">
<text x="30.7" y="27.8">V</text>
<text x="54.5" y="29.7">4.7µH</text>
<text x="56.5" y="27.2">L1</text>
<text x="72.1" y="29.6">D1</text>
<text x="88.2" y="27.8">V</text>
<text x="128.8" y="27.2">V</text>
<text x="153" y="29.1">10µH</text>
<text x="154.7" y="26.6">L1</text>
<text x="170.3" y="29.1">D1</text>
<text x="186.4" y="27.2">V</text>
<text x="26.4" y="30.6">3V to 4.2V</text>
<text x="83.3" y="30.6">5V @ 400mA</text>
<text x="124.6" y="30">3V to 4.2V</text>
<text x="180.7" y="30">15V @ 100mA</text>
<text x="50.1" y="38.7">MIC2288BML</text>
<text x="148.2" y="38.1">MIC2288BML</text>
<text x="176.8" y="41.9">R1</text>
<text x="30.6" y="47.9">4.7µF</text>
<text x="33.9" y="45.4">C1</text>
<text x="51.2" y="43.1">VIN</text>
<text x="59.3" y="47.8">OVP</text>
<text x="60.6" y="43.1">SW</text>
<text x="78.6" y="42.3">R1</text>
<text x="78.6" y="44.9">5.62k</text>
<text x="89.1" y="45.4">C2</text>
<text x="89.1" y="47.9">22µF</text>
<text x="128.8" y="47.4">2.2µF</text>
<text x="132.1" y="44.9">C1</text>
<text x="149.4" y="42.6">VIN</text>
<text x="157.6" y="47.3">OVP</text>
<text x="158.7" y="42.6">SW</text>
<text x="176.8" y="44.4">54.9k</text>
<text x="187.2" y="44.9">C2</text>
<text x="187.2" y="47.4">10µF</text>
<text x="31.9" y="50.4">6.3V</text>
<text x="51.2" y="52.6">EN</text>
<text x="61.4" y="52.6">FB</text>
<text x="89.1" y="50.4">6.3V</text>
<text x="130.8" y="50">10V</text>
<text x="149.4" y="52.2">EN</text>
<text x="159.6" y="52.2">FB</text>
<text x="187.2" y="50">16V</text>
<text x="55.1" y="56.3">GND</text>
<text x="78.7" y="56.3">R2</text>
<text x="78.7" y="58.8">1.87k</text>
<text x="153.3" y="55.9">GND</text>
<text x="176.8" y="55.9">R2</text>
<text x="176.8" y="58.4">5k</text>
<text x="29.5" y="60.5">GND</text>
<text x="88" y="60.5">GND</text>
<text x="127.7" y="60.1">GND</text>
<text x="186.1" y="60.1">GND</text>
<text x="18.1" y="71.4">C1</text>
<text x="24.4" y="71.4">4.7µF, 6.3V, 0805 X5R Ceramic Capacitor</text>
<text x="73.7" y="71.4">08056D475MAT</text>
<text x="96.7" y="71.4">AVX</text>
<text x="116.5" y="71.1">C1</text>
<text x="122.9" y="71.1">2.2µF, 10V, 0805 X5R Ceramic Capacitor</text>
<text x="172.1" y="71.1">08052D225KAT</text>
<text x="195.1" y="71.1">AVX</text>
<text x="18.1" y="75.7">C2</text>
<text x="24.4" y="75.7">22µF, 6.3V, 0805 X5R Ceramic Capacitor</text>
<text x="73.7" y="75.7">12066D226MAT</text>
<text x="96.7" y="75.7">AVX</text>
<text x="116.5" y="75.3">C2</text>
<text x="122.9" y="75.3">10µF, 16V, 1206 X5R Ceramic Capacitor</text>
<text x="172.1" y="75.3">1206YD106MAT</text>
<text x="195.1" y="75.3">AVX</text>
<text x="18.1" y="79.9">D1</text>
<text x="24.4" y="79.9">1A, 40V Schotty Diode</text>
<text x="73.7" y="79.9">MBRM140T3</text>
<text x="96.7" y="79.9">ON Semi.</text>
<text x="116.5" y="79.6">D1</text>
<text x="116.5" y="83.8">L1</text>
<text x="122.9" y="79.6">1A, 40V Schotty Diode</text>
<text x="122.9" y="83.8">10µH, 650mA Inductor</text>
<text x="172.1" y="83.8">LQH43CN100K03</text>
<text x="172.1" y="79.6">MBRM140T3</text>
<text x="195.1" y="79.6">ON Semi.</text>
<text x="195.1" y="83.8">Murata</text>
<text x="18.1" y="84.1">L1</text>
<text x="24.4" y="84.1">4.7µH, 650mA Inductor</text>
<text x="73.7" y="84.1">LQH32CN4R7M11</text>
<text x="96.7" y="84.1">Murata</text>
<text x="129.1" y="107.8">V</text>
<text x="155" y="107.1">L1</text>
<text x="186.7" y="107.8">V</text>
<text x="124.8" y="110.6">3V to 4.2V</text>
<text x="153.3" y="109.7">10µH</text>
<text x="170.6" y="109.6">D1</text>
<text x="181.7" y="110.6">24V @ 50mA</text>
<text x="148.5" y="118.7">MIC2288BML</text>
<text x="132.4" y="125.5">C1</text>
<text x="149.7" y="123.2">VIN</text>
<text x="159" y="123.2">SW</text>
<text x="177.1" y="122.4">R1</text>
<text x="177.1" y="125">18.2k</text>
<text x="187.5" y="125.5">C2</text>
<text x="129.1" y="128">2.2µF</text>
<text x="131.1" y="130.6">10V</text>
<text x="157.8" y="127.9">OVP</text>
<text x="187.5" y="128">4.7µF</text>
<text x="187.5" y="130.6">25V</text>
<text x="149.7" y="132.8">EN</text>
<text x="153.6" y="136.4">GND</text>
<text x="159.8" y="132.8">FB</text>
<text x="177.1" y="136.4">R2</text>
<text x="128" y="140.7">GND</text>
<text x="177.1" y="139">1k</text>
<text x="186.4" y="140.7">GND</text>
<text x="18.1" y="153.4">C1</text>
<text x="24.4" y="153.4">2.2µF, 10V, 0805 X5R Ceramic Capacitor</text>
<text x="73.6" y="153.4">08052D225KAT</text>
<text x="96.7" y="153.4">AVX</text>
<text x="116.5" y="151.7">C1</text>
<text x="116.5" y="155.9">C2</text>
<text x="122.9" y="151.7">2.2µF, 10V, 0805 X5R Ceramic Capacitor</text>
<text x="122.9" y="155.9">4.7µF, 25V, 1206 X5R Ceramic Capacitor</text>
<text x="172.1" y="151.7">08052D225KAT</text>
<text x="172.1" y="155.9">12063D475MAT</text>
<text x="195.1" y="155.9">AVX</text>
<text x="195.1" y="151.7">AVX</text>
<text x="18.1" y="157.6">C2</text>
<text x="18.1" y="161.8">D1</text>
<text x="24.4" y="157.6">10µF, 16V, 1206 X5R Ceramic Capacitor</text>
<text x="24.4" y="161.8">1A, 40V Schotty Diode</text>
<text x="73.6" y="157.6">1206YD106MAT</text>
<text x="73.7" y="161.8">MBRM140T3</text>
<text x="96.7" y="157.6">AVX</text>
<text x="96.7" y="161.8">ON Semi.</text>
<text x="116.5" y="160.1">D1</text>
<text x="122.9" y="160.1">1A, 40V Schotty Diode</text>
<text x="172.1" y="160.1">MBRM140T3</text>
<text x="195.1" y="160.1">ON Semi.</text>
<text x="18.1" y="166.1">L1</text>
<text x="24.4" y="166.1">10µH, 650mA Inductor</text>
<text x="73.7" y="166.1">LQH43CN100K03</text>
<text x="96.7" y="166.1">Murata</text>
<text x="116.5" y="164.4">L1</text>
<text x="122.9" y="164.4">10µH, 650mA Inductor</text>
<text x="172.1" y="164.4">LQH43CN100K03</text>
<text x="195.1" y="164.4">Murata</text>
<text x="30.4" y="191.5">V</text>
<text x="56.3" y="190.8">L1</text>
<text x="88" y="191.5">V</text>
<text x="127.5" y="188.4">V</text>
<text x="127.7" y="191.2">5V</text>
<text x="151.8" y="190.2">10µH</text>
<text x="153.4" y="187.7">L1</text>
<text x="168.4" y="189.6">D1</text>
<text x="180.2" y="191.2">9V @ 330mA</text>
<text x="185.1" y="188.4">V</text>
<text x="26.1" y="194.3">3V to 4.2V</text>
<text x="54.6" y="193.3">10µH</text>
<text x="71.2" y="193.3">D1</text>
<text x="82.3" y="194.3">12V @ 100mA</text>
<text x="49.8" y="202.4">MIC2288BML</text>
<text x="146.9" y="199.3">MIC2288BML</text>
<text x="148.1" y="203.7">VIN</text>
<text x="157.4" y="203.7">SW</text>
<text x="175.5" y="203">R1</text>
<text x="33.7" y="209.1">C1</text>
<text x="51" y="206.8">VIN</text>
<text x="60.3" y="206.8">SW</text>
<text x="78.4" y="206.1">R1</text>
<text x="78.4" y="208.6">42.3k</text>
<text x="88.8" y="209.1">C2</text>
<text x="127.5" y="208.6">2.2µF</text>
<text x="130.8" y="206">C1</text>
<text x="156.3" y="208.5">OVP</text>
<text x="175.5" y="205.5">31.6k</text>
<text x="185.9" y="206">C2</text>
<text x="185.9" y="208.6">10µF</text>
<text x="30.4" y="211.7">2.2µF</text>
<text x="32.4" y="214.2">10V</text>
<text x="59.1" y="211.6">OVP</text>
<text x="88.8" y="211.7">10µF</text>
<text x="88.8" y="214.2">16V</text>
<text x="129.5" y="211.1">10V</text>
<text x="148.1" y="213.4">EN</text>
<text x="158.3" y="213.4">FB</text>
<text x="185.9" y="211.1">16V</text>
<text x="51" y="216.5">EN</text>
<text x="54.9" y="220.1">GND</text>
<text x="61.1" y="216.5">FB</text>
<text x="78.4" y="220.1">R2</text>
<text x="126.4" y="221.3">GND</text>
<text x="152" y="217">GND</text>
<text x="175.5" y="217">R2</text>
<text x="175.5" y="219.6">5k</text>
<text x="184.9" y="221.3">GND</text>
<text x="29.2" y="224.4">GND</text>
<text x="78.4" y="222.7">5k</text>
<text x="87.7" y="224.4">GND</text>
<text x="116.5" y="232.2">C1</text>
<text x="122.9" y="232.2">2.2µF, 10V, 0805 X5R Ceramic Capacitor</text>
<text x="172.1" y="232.2">08052D225KAT</text>
<text x="195.1" y="232.2">AVX</text>
<text x="18.1" y="235.3">C1</text>
<text x="18.1" y="239.6">C2</text>
<text x="24.4" y="235.3">2.2µF, 10V, 0805 X5R Ceramic Capacitor</text>
<text x="24.4" y="239.6">10µF, 16V, 1206 X5R Ceramic Capacitor</text>
<text x="73.6" y="239.6">1206YD106MAT</text>
<text x="73.6" y="235.3">08052D225KAT</text>
<text x="96.7" y="239.6">AVX</text>
<text x="96.7" y="235.3">AVX</text>
<text x="116.5" y="236.5">C2</text>
<text x="122.9" y="236.5">10µF, 16V, 1206 X5R Ceramic Capacitor</text>
<text x="172.1" y="236.5">1206YD106MAT</text>
<text x="195.1" y="236.5">AVX</text>
<text x="18.1" y="243.8">D1</text>
<text x="24.4" y="243.8">1A, 40V Schotty Diode</text>
<text x="73.7" y="243.8">MBRM140T3</text>
<text x="96.7" y="243.8">ON Semi.</text>
<text x="116.5" y="240.7">D1</text>
<text x="116.5" y="244.9">L1</text>
<text x="122.9" y="240.7">1A, 40V Schotty Diode</text>
<text x="122.9" y="244.9">10µH, 650mA Inductor</text>
<text x="172.1" y="244.9">LQH43CN100K03</text>
<text x="172.1" y="240.7">MBRM140T3</text>
<text x="195.1" y="240.7">ON Semi.</text>
<text x="195.1" y="244.9">Murata</text>
<text x="18.1" y="248">L1</text>
<text x="24.4" y="248">10µH, 650mA Inductor</text>
<text x="73.7" y="248">LQH43CN100K03</text>
<text x="96.7" y="248">Murata</text>
</g>
<g font-size="1.7" fill="#231f20">
<text x="32.3" y="28.4">IN</text>
<text x="89.9" y="28.4">OUT</text>
<text x="130.5" y="27.8">IN</text>
<text x="188.1" y="27.8">OUT</text>
<text x="32.3" y="109.8">IN</text>
<text x="89.9" y="109.8">OUT</text>
<text x="130.8" y="108.4">IN</text>
<text x="188.4" y="108.4">OUT</text>
<text x="129.2" y="188.9">IN</text>
<text x="186.8" y="188.9">OUT</text>
<text x="32.1" y="192">IN</text>
<text x="89.7" y="192">OUT</text>
</g>
</svg>
